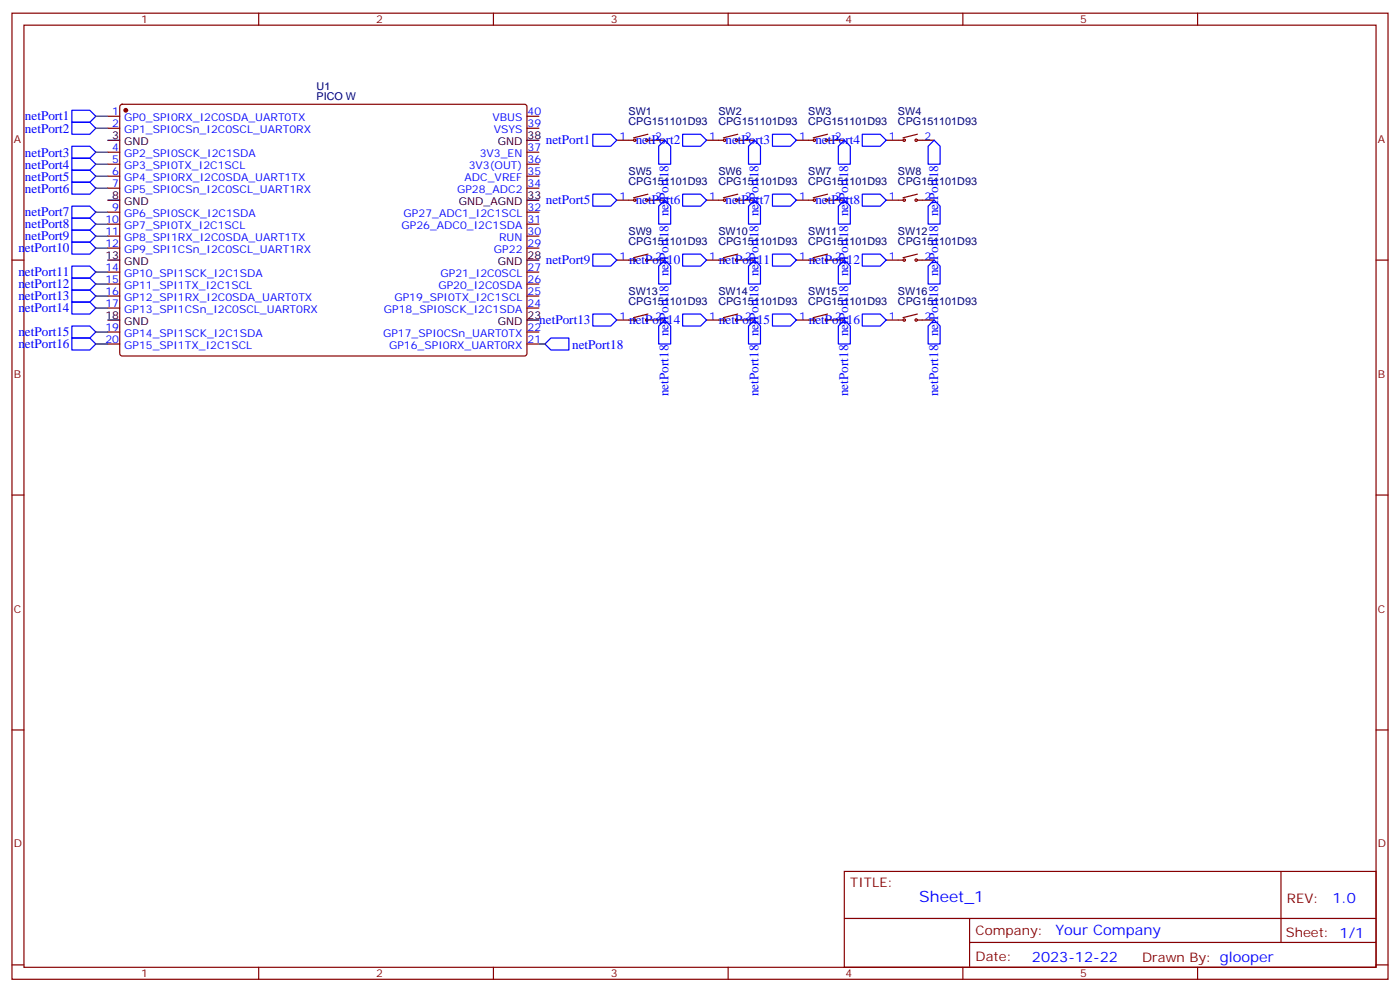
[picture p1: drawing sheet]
<svg xmlns="http://www.w3.org/2000/svg" width="412mm" height="292mm" viewBox="0 0 412 292" stroke-linecap="round" stroke-linejoin="round" font-family="sans-serif">
<g fill="none" stroke="#870000" stroke-width=".35">
<path d="M3.5 3.9h405.4v284.3h-405.4zM7.1 7.4h398.2v277.3h-398.2zM76.2 3.9v3.5M145.3 3.9v3.5M214.5 3.9v3.5M283.6 3.9v3.5M352.8 3.9v3.5M31.7 34.2h3.6M31.7 37.7h3.6M35.5 30.9l.5-.2h118.8l.4 .7v72.9l-.7 .5-118.8-.1-.4-.6v-72.7zM155.2 34.2h3.5M155.2 37.7h3.5"/>
<path d="M190.9 39.5l-4.3 1.1M217.3 39.5l-4.2 1.1M243.8 39.5l-4.3 1.1M270.2 39.5l-4.2 1.1M31.7 44.8h3.6M31.7 48.3h3.6M31.7 51.9h3.6M31.7 55.4h3.6M155.2 44.8h3.5M155.2 48.3h3.5M155.2 51.9h3.5M155.2 55.4h3.5"/>
<path d="M181.7 41.3h4.9M181.7 58.9h4.9M190.9 41.3h4.9M190.9 58.9h4.9M190.9 57.1l-4.3 1.1M208.1 41.3h5M208.1 58.9h5M217.3 41.3h4.9M217.3 58.9h4.9M217.3 57.1l-4.2 1.1M234.6 41.3h4.9M234.6 58.9h4.9"/>
<path d="M243.8 41.3h4.9M243.8 58.9h4.9M243.8 57.1l-4.3 1.1M261.1 41.3h4.9M261.1 58.9h4.9M270.2 41.3h5M270.2 57.1l-4.2 1.1M270.2 58.9h5M3.5 76.6h3.6M31.7 62.4h3.6M31.7 66h3.6M31.7 69.5h3.6"/>
<path d="M31.7 73h3.6M155.2 62.4h3.5M155.2 66h3.5M155.2 69.5h3.5M155.2 73h3.5M181.7 76.6h4.9M190.9 76.6h4.9M190.9 74.8l-4.3 1M208.1 76.6h5M217.3 76.6h4.9M217.3 74.8l-4.2 1M234.6 76.6h4.9"/>
<path d="M243.8 76.6h4.9M243.8 74.8l-4.3 1M261.1 76.6h4.9M270.2 76.6h5M270.2 74.8l-4.2 1M405.3 76.6h3.6M31.7 80.1h3.6M31.7 83.6h3.6M31.7 87.1h3.6M31.7 90.7h3.6M31.7 97.7h3.6M155.2 80.1h3.5"/>
<path d="M155.2 83.6h3.5M155.2 87.1h3.5M155.2 90.7h3.5M155.2 97.7h3.5M181.7 94.2h4.9M190.9 92.4l-4.3 1.1M190.9 94.2h4.9M208.1 94.2h5M217.3 94.2h4.9M217.3 92.4l-4.2 1.1M234.6 94.2h4.9M243.8 94.2h4.9"/>
<path d="M243.8 92.4l-4.3 1.1M261.1 94.2h4.9M270.2 94.2h5M270.2 92.4l-4.2 1.1M31.7 101.2h3.6M155.2 101.2h3.5M3.5 145.7h3.6M405.3 145.7h3.6M3.5 214.8h3.6M405.3 214.8h3.6M248.7 256.5h156.6v28.2h-156.6zM377.3 256.5v20.9"/>
<path d="M248.7 270.3h156.5M285.6 277.4h119.6M285.6 270.3v14.1M3.5 284h3.6M76.2 284.7v3.5M145.3 284.7v3.5M214.5 284.7v3.5M283.6 284.7v3.5M352.8 284.7v3.5M405.3 284h3.6"/>
<circle cx="187" cy="58.9" r=".35"/>
<circle cx="187" cy="41.3" r=".35"/>
<circle cx="190.5" cy="41.3" r=".35"/>
<circle cx="190.5" cy="58.9" r=".35"/>
<circle cx="213.4" cy="58.9" r=".35"/>
<circle cx="213.4" cy="41.3" r=".35"/>
<circle cx="217" cy="41.3" r=".35"/>
<circle cx="217" cy="58.9" r=".35"/>
<circle cx="239.9" cy="41.3" r=".35"/>
<circle cx="239.9" cy="58.9" r=".35"/>
<circle cx="243.4" cy="58.9" r=".35"/>
<circle cx="243.4" cy="41.3" r=".35"/>
<circle cx="266.3" cy="58.9" r=".35"/>
<circle cx="266.3" cy="41.3" r=".35"/>
<circle cx="269.9" cy="41.3" r=".35"/>
<circle cx="269.9" cy="58.9" r=".35"/>
<circle cx="187" cy="76.6" r=".35"/>
<circle cx="190.5" cy="76.6" r=".35"/>
<circle cx="213.4" cy="76.6" r=".35"/>
<circle cx="217" cy="76.6" r=".35"/>
<circle cx="239.9" cy="76.6" r=".35"/>
<circle cx="243.4" cy="76.6" r=".35"/>
<circle cx="266.3" cy="76.6" r=".35"/>
<circle cx="269.9" cy="76.6" r=".35"/>
<circle cx="187" cy="94.2" r=".35"/>
<circle cx="190.5" cy="94.2" r=".35"/>
<circle cx="213.4" cy="94.2" r=".35"/>
<circle cx="217" cy="94.2" r=".35"/>
<circle cx="239.9" cy="94.2" r=".35"/>
<circle cx="243.4" cy="94.2" r=".35"/>
<circle cx="266.3" cy="94.2" r=".35"/>
<circle cx="269.9" cy="94.2" r=".35"/>
</g>
<circle cx="37" cy="32.5" r=".53" fill="#870000" stroke="#870000" stroke-width=".35"/>
<path d="M31.7 41.3h3.6M31.7 58.9h3.6M155.2 41.3h3.5M155.2 58.9h3.5M31.7 76.6h3.6M155.2 76.6h3.5M31.7 94.2h3.6M155.2 94.2h3.5" fill="none" stroke="#000" stroke-width=".35"/>
<g fill="none" stroke="#00f" stroke-width=".35">
<path d="M21.2 32.5h5.3l1.7 1.7-1.7 1.8h-5.3zM21.2 36h5.3l1.7 1.7-1.7 1.8h-5.3zM174.6 39.5h5.3l1.8 1.8-1.8 1.7h-5.3zM201.1 39.5h5.3l1.7 1.8-1.7 1.7h-5.3zM227.5 39.5h5.3l1.8 1.8-1.8 1.7h-5.3zM254 39.5h5.3l1.8 1.8-1.8 1.7h-5.3zM21.2 43h5.3l1.7 1.8-1.7 1.8h-5.3zM21.2 46.6h5.3l1.7 1.7-1.7 1.8h-5.3zM21.2 50.1h5.3l1.7 1.8-1.7 1.7h-5.3zM21.2 53.6h5.3l1.7 1.8-1.7 1.7h-5.3zM174.6 57.1h5.3l1.8 1.8-1.8 1.8h-5.3zM195.8 41.3l1.8 1.7v5.3h-3.6v-5.3z"/>
<path d="M195.8 58.9l1.8 1.8v5.3h-3.6v-5.3zM201.1 57.1h5.3l1.7 1.8-1.7 1.8h-5.3zM222.2 41.3l1.8 1.7v5.3h-3.5v-5.3zM222.2 58.9l1.8 1.8v5.3h-3.5v-5.3zM227.5 57.1h5.3l1.8 1.8-1.8 1.8h-5.3zM248.7 41.3l1.8 1.7v5.3h-3.6v-5.3zM248.7 58.9l1.8 1.8v5.3h-3.6v-5.3zM254 57.1h5.3l1.8 1.8-1.8 1.8h-5.3zM275.2 41.3l1.7 1.7v5.3h-3.5v-5.3zM275.2 58.9l1.7 1.8v5.3h-3.5v-5.3zM21.2 60.7h5.3l1.7 1.7-1.7 1.8h-5.3zM21.2 64.2h5.3l1.7 1.8-1.7 1.7h-5.3z"/>
<path d="M21.2 67.7h5.3l1.7 1.8-1.7 1.8h-5.3zM21.2 71.3h5.3l1.7 1.7-1.7 1.8h-5.3zM21.2 78.3h5.3l1.7 1.8-1.7 1.7h-5.3zM174.6 74.8h5.3l1.8 1.8-1.8 1.7h-5.3zM195.8 76.6l1.8 1.7v5.3h-3.6v-5.3zM201.1 74.8h5.3l1.7 1.8-1.7 1.7h-5.3zM222.2 76.6l1.8 1.7v5.3h-3.5v-5.3zM227.5 74.8h5.3l1.8 1.8-1.8 1.7h-5.3zM248.7 76.6l1.8 1.7v5.3h-3.6v-5.3zM254 74.8h5.3l1.8 1.8-1.8 1.7h-5.3zM275.2 76.6l1.7 1.7v5.3h-3.5v-5.3zM21.2 81.8h5.3l1.7 1.8-1.7 1.8h-5.3z"/>
<path d="M21.2 85.4h5.3l1.7 1.7-1.7 1.8h-5.3zM21.2 88.9h5.3l1.7 1.8-1.7 1.7h-5.3zM21.2 96h5.3l1.7 1.7-1.7 1.8h-5.3zM21.2 99.5h5.3l1.7 1.7-1.7 1.8h-5.3zM174.6 92.4h5.3l1.8 1.8-1.8 1.8h-5.3zM195.8 94.2l1.8 1.8v5.2h-3.6v-5.2zM201.1 92.4h5.3l1.7 1.8-1.7 1.8h-5.3zM222.2 94.2l1.8 1.8v5.2h-3.5v-5.2zM227.5 92.4h5.3l1.8 1.8-1.8 1.8h-5.3zM248.7 94.2l1.8 1.8v5.2h-3.6v-5.2zM254 92.4h5.3l1.8 1.8-1.8 1.8h-5.3zM275.2 94.2l1.7 1.8v5.2h-3.5v-5.2z"/>
<path d="M160.5 101.2l1.8-1.7h5.3v3.5h-5.3z"/>
</g>
<g fill="none" stroke="#008700" stroke-width=".35">
<path d="M28.2 34.2h3.5M28.2 37.7h3.5M28.2 44.8h3.5M28.2 48.3h3.5M28.2 51.9h3.5M28.2 55.4h3.5M28.2 62.4h3.5M28.2 66h3.5M28.2 69.5h3.5M28.2 73h3.5M28.2 80.1h3.5M28.2 83.6h3.5"/>
<path d="M28.2 87.1h3.5M28.2 90.7h3.5M28.2 97.7h3.5M28.2 101.2h3.5M158.7 101.2h1.8"/>
</g>
<text font-size="4.6" fill="#00f" x="270.8" y="265.5">Sheet_1</text>
<g font-size="4.2" fill="#00f">
<text x="392.5" y="265.7">1.0</text>
<text x="310.9" y="275.3">Your Company</text>
<text x="304" y="283.1">2023-12-22</text>
</g>
<g font-size="3.9" fill="#00f">
<text x="7.3" y="35.4">netPort1</text>
<text x="7.3" y="39">netPort2</text>
<text x="7.3" y="46.1">netPort3</text>
<text x="160.8" y="42.4">netPort1</text>
<text x="187.3" y="42.4">netPort2</text>
<text x="213.7" y="42.4">netPort3</text>
<text x="240.2" y="42.4">netPort4</text>
<text x="7.3" y="49.6">netPort4</text>
<text x="7.3" y="53.1">netPort5</text>
<text x="7.3" y="56.7">netPort6</text>
<text x="7.3" y="63.7">netPort7</text>
<text x="160.8" y="60.1">netPort5</text>
<text x="187.3" y="60.1">netPort6</text>
<text x="197" y="63.7" transform="rotate(-90 197 63.7)">netPort18</text>
<text x="213.7" y="60.1">netPort7</text>
<text x="223.4" y="63.7" transform="rotate(-90 223.4 63.7)">netPort18</text>
<text x="240.2" y="60.1">netPort8</text>
<text x="249.9" y="63.7" transform="rotate(-90 249.9 63.7)">netPort18</text>
<text x="276.3" y="63.7" transform="rotate(-90 276.3 63.7)">netPort18</text>
<text x="7.3" y="67.2">netPort8</text>
<text x="7.3" y="70.8">netPort9</text>
<text x="5.4" y="74.3">netPort10</text>
<text x="160.8" y="77.7">netPort9</text>
<text x="185.3" y="77.7">netPort10</text>
<text x="211.8" y="77.7">netPort11</text>
<text x="238.2" y="77.7">netPort12</text>
<text x="5.4" y="81.4">netPort11</text>
<text x="197" y="81.3" transform="rotate(-90 197 81.3)">netPort18</text>
<text x="223.4" y="81.3" transform="rotate(-90 223.4 81.3)">netPort18</text>
<text x="249.9" y="81.3" transform="rotate(-90 249.9 81.3)">netPort18</text>
<text x="276.3" y="81.3" transform="rotate(-90 276.3 81.3)">netPort18</text>
<text x="5.4" y="84.9">netPort12</text>
<text x="5.4" y="88.4">netPort13</text>
<text x="5.4" y="91.9">netPort14</text>
<text x="158.9" y="95.4">netPort13</text>
<text x="185.3" y="95.4">netPort14</text>
<text x="211.8" y="95.4">netPort15</text>
<text x="238.2" y="95.4">netPort16</text>
<text x="5.4" y="99">netPort15</text>
<text x="197" y="98.9" transform="rotate(-90 197 98.9)">netPort18</text>
<text x="223.4" y="98.9" transform="rotate(-90 223.4 98.9)">netPort18</text>
<text x="249.9" y="98.9" transform="rotate(-90 249.9 98.9)">netPort18</text>
<text x="276.3" y="98.9" transform="rotate(-90 276.3 98.9)">netPort18</text>
<text x="5.4" y="102.5">netPort16</text>
<text x="168.5" y="102.6">netPort18</text>
<text x="197" y="116.6" transform="rotate(-90 197 116.6)">netPort18</text>
<text x="223.4" y="116.6" transform="rotate(-90 223.4 116.6)">netPort18</text>
<text x="249.9" y="116.6" transform="rotate(-90 249.9 116.6)">netPort18</text>
<text x="276.3" y="116.6" transform="rotate(-90 276.3 116.6)">netPort18</text>
</g>
<g font-size="3.9" fill="#800">
<text x="250.5" y="261.1">TITLE:</text>
<text x="379.1" y="265.7">REV:</text>
<text x="287.4" y="275.3">Company:</text>
<text x="378.7" y="275.9">Sheet: 1/1</text>
<text x="287.4" y="282.9">Date:</text>
<text x="336.4" y="283">Drawn By: glooper</text>
</g>
<g font-size="3.2" fill="#800">
<text x="41.6" y="6.9">1</text>
<text x="110.8" y="6.9">2</text>
<text x="179.9" y="6.9">3</text>
<text x="249.1" y="6.9">4</text>
<text x="318.2" y="6.9">5</text>
<text x="4.1" y="42">A</text>
<text x="405.9" y="42">A</text>
<text x="4.1" y="111.1">B</text>
<text x="405.9" y="111.1">B</text>
<text x="4.1" y="180.3">C</text>
<text x="405.9" y="180.3">C</text>
<text x="4.1" y="249.4">D</text>
<text x="405.9" y="249.4">D</text>
<text x="41.6" y="287.7">1</text>
<text x="110.8" y="287.7">2</text>
<text x="179.9" y="287.7">3</text>
<text x="249.1" y="287.7">4</text>
<text x="318.2" y="287.7">5</text>
</g>
<g font-size="3.2" fill="#000080">
<text x="93.2" y="29.5">PICO W</text>
<text x="93.2" y="26.6">U1</text>
<text x="185.1" y="34">SW1</text>
<text x="211.6" y="34">SW2</text>
<text x="238.1" y="34">SW3</text>
<text x="264.5" y="34">SW4</text>
<text x="185.1" y="36.9">CPG151101D93</text>
<text x="211.6" y="36.9">CPG151101D93</text>
<text x="238.1" y="36.9">CPG151101D93</text>
<text x="264.5" y="36.9">CPG151101D93</text>
<text x="185.1" y="51.6">SW5</text>
<text x="211.6" y="51.6">SW6</text>
<text x="238.1" y="51.6">SW7</text>
<text x="264.5" y="51.6">SW8</text>
<text x="185.1" y="54.6">CPG151101D93</text>
<text x="211.6" y="54.6">CPG151101D93</text>
<text x="238.1" y="54.6">CPG151101D93</text>
<text x="264.5" y="54.6">CPG151101D93</text>
<text x="185.1" y="69.3">SW9</text>
<text x="211.6" y="69.3">SW10</text>
<text x="238.1" y="69.3">SW11</text>
<text x="264.5" y="69.3">SW12</text>
<text x="185.1" y="72.2">CPG151101D93</text>
<text x="211.6" y="72.2">CPG151101D93</text>
<text x="238.1" y="72.2">CPG151101D93</text>
<text x="264.5" y="72.2">CPG151101D93</text>
<text x="185.1" y="89.8">CPG151101D93</text>
<text x="185.1" y="86.9">SW13</text>
<text x="211.6" y="89.8">CPG151101D93</text>
<text x="211.6" y="86.9">SW14</text>
<text x="238.1" y="89.8">CPG151101D93</text>
<text x="238.1" y="86.9">SW15</text>
<text x="264.5" y="89.8">CPG151101D93</text>
<text x="264.5" y="86.9">SW16</text>
</g>
<g font-size="3.2" fill="#00f">
<text x="33.1" y="33.9">1</text>
<text x="36.6" y="35.6">GP0_SPI0RX_I2C0SDA_UART0TX</text>
<text x="145.1" y="35.6">VBUS</text>
<text x="155.4" y="33.9">40</text>
<text x="33.1" y="37.4">2</text>
<text x="36.6" y="39.2">GP1_SPI0CSn_I2C0SCL_UART0RX</text>
<text x="145.5" y="39.2">VSYS</text>
<text x="155.4" y="37.4">39</text>
<text x="182.5" y="41.3">1</text>
<text x="193" y="41.3">2</text>
<text x="208.9" y="41.3">1</text>
<text x="219.4" y="41.3">2</text>
<text x="235.4" y="41.3">1</text>
<text x="245.9" y="41.3">2</text>
<text x="261.9" y="41.3">1</text>
<text x="272.3" y="41.3">2</text>
<text x="33.1" y="44.4">4</text>
<text x="33.1" y="48">5</text>
<text x="36.6" y="46.2">GP2_SPI0SCK_I2C1SDA</text>
<text x="141.3" y="46.2">3V3_EN</text>
<text x="155.4" y="48">36</text>
<text x="155.4" y="44.4">37</text>
<text x="33.1" y="51.5">6</text>
<text x="36.6" y="49.7">GP3_SPI0TX_I2C1SCL</text>
<text x="36.6" y="53.3">GP4_SPI0RX_I2C0SDA_UART1TX</text>
<text x="136.9" y="53.3">ADC_VREF</text>
<text x="138.1" y="49.7">3V3(OUT)</text>
<text x="155.4" y="51.5">35</text>
<text x="33.1" y="55">7</text>
<text x="36.6" y="56.8">GP5_SPI0CSn_I2C0SCL_UART1RX</text>
<text x="134.6" y="56.8">GP28_ADC2</text>
<text x="155.4" y="55">34</text>
<text x="182.5" y="58.9">1</text>
<text x="193" y="58.9">2</text>
<text x="208.9" y="58.9">1</text>
<text x="219.4" y="58.9">2</text>
<text x="235.4" y="58.9">1</text>
<text x="245.9" y="58.9">2</text>
<text x="261.9" y="58.9">1</text>
<text x="272.3" y="58.9">2</text>
<text x="31.1" y="65.6">10</text>
<text x="33.1" y="62.1">9</text>
<text x="36.6" y="63.9">GP6_SPI0SCK_I2C1SDA</text>
<text x="118.9" y="63.9">GP27_ADC1_I2C1SCL</text>
<text x="155.4" y="65.6">31</text>
<text x="155.4" y="62.1">32</text>
<text x="31.1" y="69.1">11</text>
<text x="36.6" y="67.4">GP7_SPI0TX_I2C1SCL</text>
<text x="36.6" y="70.9">GP8_SPI1RX_I2C0SDA_UART1TX</text>
<text x="118.3" y="67.4">GP26_ADC0_I2C1SDA</text>
<text x="147" y="70.9">RUN</text>
<text x="155.4" y="69.1">30</text>
<text x="31.1" y="72.7">12</text>
<text x="36.6" y="74.4">GP9_SPI1CSn_I2C0SCL_UART1RX</text>
<text x="145.5" y="74.4">GP22</text>
<text x="155.4" y="72.7">29</text>
<text x="182.5" y="76.6">1</text>
<text x="193" y="76.6">2</text>
<text x="208.9" y="76.6">1</text>
<text x="219.4" y="76.6">2</text>
<text x="235.4" y="76.6">1</text>
<text x="245.9" y="76.6">2</text>
<text x="261.9" y="76.6">1</text>
<text x="272.3" y="76.6">2</text>
<text x="31.1" y="79.7">14</text>
<text x="31.1" y="83.3">15</text>
<text x="36.6" y="81.5">GP10_SPI1SCK_I2C1SDA</text>
<text x="129.8" y="81.5">GP21_I2C0SCL</text>
<text x="155.4" y="83.3">26</text>
<text x="155.4" y="79.7">27</text>
<text x="31.1" y="86.8">16</text>
<text x="36.6" y="85">GP11_SPI1TX_I2C1SCL</text>
<text x="36.6" y="88.5">GP12_SPI1RX_I2C0SDA_UART0TX</text>
<text x="116.2" y="88.5">GP19_SPI0TX_I2C1SCL</text>
<text x="129.1" y="85">GP20_I2C0SDA</text>
<text x="155.4" y="86.8">25</text>
<text x="31.1" y="90.3">17</text>
<text x="36.6" y="92.1">GP13_SPI1CSn_I2C0SCL_UART0RX</text>
<text x="113.1" y="92.1">GP18_SPI0SCK_I2C1SDA</text>
<text x="155.4" y="90.3">24</text>
<text x="182.5" y="94.2">1</text>
<text x="193" y="94.2">2</text>
<text x="208.9" y="94.2">1</text>
<text x="219.4" y="94.2">2</text>
<text x="235.4" y="94.2">1</text>
<text x="245.9" y="94.2">2</text>
<text x="261.9" y="94.2">1</text>
<text x="272.3" y="94.2">2</text>
<text x="31.1" y="97.4">19</text>
<text x="31.1" y="100.9">20</text>
<text x="36.6" y="99.1">GP14_SPI1SCK_I2C1SDA</text>
<text x="112.9" y="99.1">GP17_SPI0CSn_UART0TX</text>
<text x="155.4" y="100.9">21</text>
<text x="155.4" y="97.4">22</text>
<text x="36.6" y="102.7">GP15_SPI1TX_I2C1SCL</text>
<text x="114.6" y="102.7">GP16_SPI0RX_UART0RX</text>
</g>
<g font-size="3.2">
<text x="33.1" y="40.9">3</text>
<text x="155.4" y="40.9">38</text>
<text x="36.6" y="42.7">GND</text>
<text x="146.6" y="42.7">GND</text>
<text x="33.1" y="58.6">8</text>
<text x="155.4" y="58.6">33</text>
<text x="36.6" y="60.3">GND</text>
<text x="135.2" y="60.3">GND_AGND</text>
<text x="31.1" y="76.2">13</text>
<text x="36.6" y="78">GND</text>
<text x="146.6" y="78">GND</text>
<text x="155.4" y="76.2">28</text>
<text x="31.1" y="93.8">18</text>
<text x="36.6" y="95.6">GND</text>
<text x="146.6" y="95.6">GND</text>
<text x="155.4" y="93.8">23</text>
</g>
</svg>
